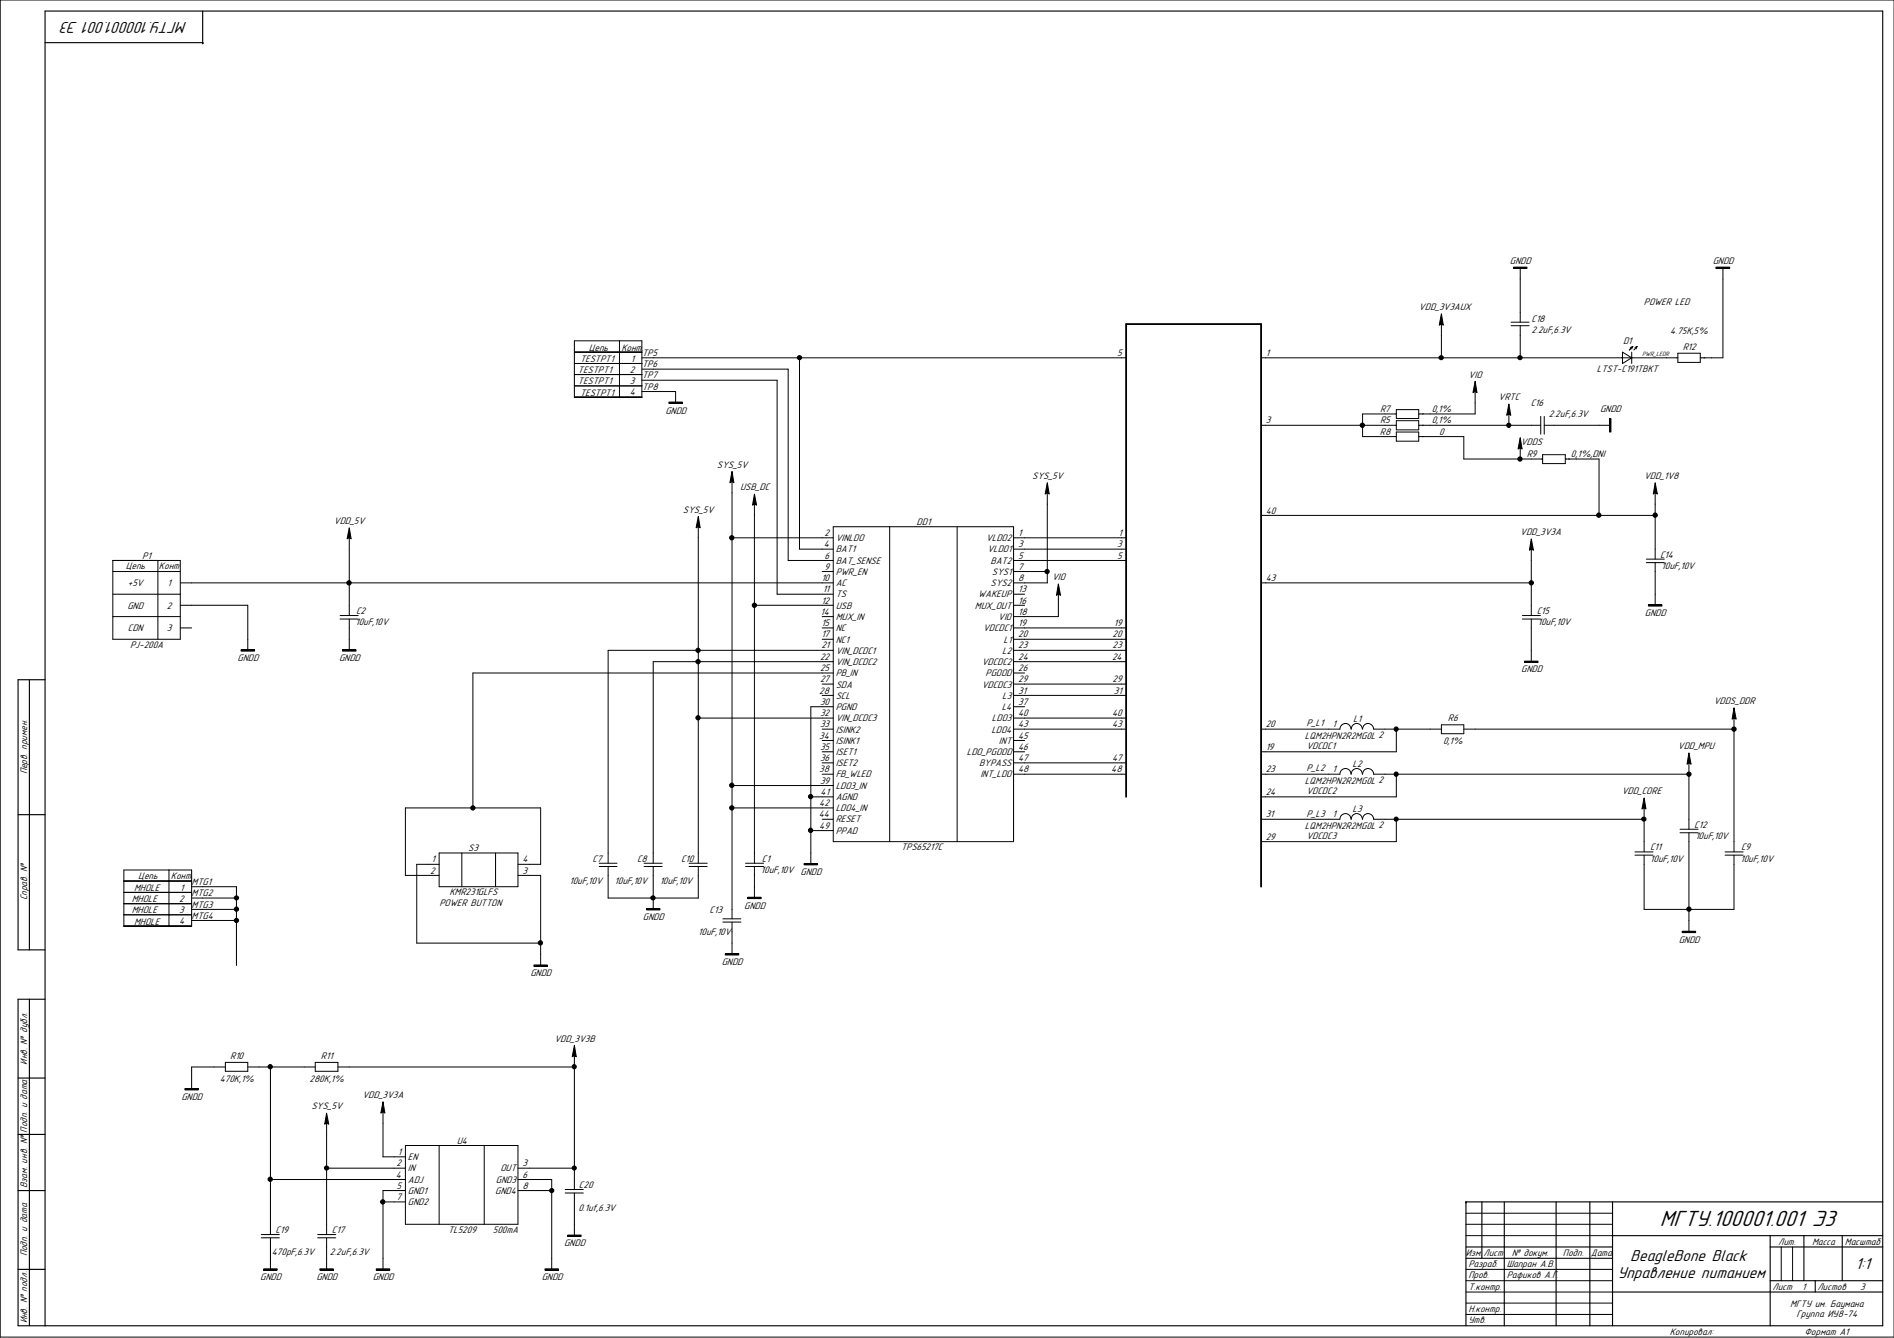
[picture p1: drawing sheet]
<svg xmlns="http://www.w3.org/2000/svg" width="297mm" height="210mm" viewBox="0 0 297 210" stroke-linecap="round" stroke-linejoin="round" font-family="sans-serif">
<g fill="none" stroke="#000" stroke-width=".18">
<path d="M7.1 6.7h24.7M31.8 6.7h.1M31.8 1.7v5M4.6 106.6v42.4M7.1 106.6h-4.3v42.4h4.3M2.8 127.8h4.3M4.6 156.8v51.2M7.1 156.8h-4.3v51.2h292.5v-206.3h-288.2v206.3M2.8 178h4.3M2.8 169.1h4.3M2.8 199.1h4.3M2.8 186.8h4.3"/>
<path d="M229.9 188.6h.1M229.9 188.6h65.4M229.9 188.6v19.4M229.9 195.6h23M229.9 197.4h23M232.4 188.6v8.8M235.9 188.6v19.4M244 188.6v19.4M249.3 188.6v19.4M252.9 188.6v19.4M252.9 193.8h42.4M277.6 195.6h17.7"/>
<path d="M277.6 193.8v14.2M282.9 193.8v7.1M288.9 193.8v7.1M252.9 202.7h42.4M277.6 200.9h17.7M284.7 200.9v1.8"/>
</g>
<g fill="none" stroke="#000" stroke-width=".16">
<path d="M0 0h297v209.8h-297zM90.1 55.2h10.6M90.1 53.5h10.6v8.8h-10.6zM90.1 57h10.6M90.1 58.8h10.6M97.2 53.5v8.8M100.7 56.1h75.9M100.7 57.9h22.9v30h7.1M100.7 59.6h21.2v33.6h8.8M125.4 56.1v30h5.3M197.8 56.1h65.3M226.1 49.2l.3 1.8-.3-.2-.4 .2z"/>
<path d="M226.1 50.8v5.3M231.3 59.8l.3 1.8-.3-.2-.3 .2zM237 51.1h2.8M237 50.5h2.8M237.4 41.9h2.1v.2h-2.1zM238.4 42v8.5M238.4 51.1v5M254.5 55.2l1.4 .9-1.4 .9zM255.9 55.2v1.8M256.1 54.4l-.6 .5M256.1 54.4l-.4 .1M256.1 54.4l-.2 .3"/>
<path d="M256.7 54.4l-.5 .5M256.7 54.4l-.3 .1M256.7 54.4l-.1 .3M263.1 55.4h3.6v1.5h-3.6zM269.1 41.9h2.2v.2h-2.2zM270.2 42v14.1h-3.5M90.1 60.5h10.6M100.7 61.4h5.3v1.8M104.9 63.1h2.1v.2h-2.1zM114.8 74l.3 1.7-.3-.1-.3 .1zM114.8 75.6v68.5M118.3 77.5l.4 1.7-.4-.1-.3 .1z"/>
<path d="M118.3 79.1v56.3M164.2 75.7l.3 1.8-.3-.2-.3 .2zM164.2 77.3v14.1h-5.2M197.8 66.7h21.2M219 64.3h3.5v1.4h-3.5zM219 66h3.5v1.4h-3.5zM219 67.8h3.5v1.4h-3.5zM219 64.9h-5.3v3.6h5.3M222.5 66.7h19.1M222.5 68.5h7.1v3.5h12.3M231.3 61.4v3.5h-8.8M236.6 63.4l.3 1.8-.3-.3-.3 .3z"/>
<path d="M236.6 64.9v1.8M238.4 68.7l.3 1.7-.3-.1-.3 .1zM238.4 70.3v1.7M241.6 65.3v2.8M241.9 71.3h3.6v1.4h-3.6zM242.2 66.7h10.3M242.2 65.3v2.8M245.5 72h5.3v8.9M252.4 65.7h.2v2.1h-.2zM259.6 75.7l.3 1.8-.3-.2-.3 .2zM259.6 77.3v10.4M17.7 87.9h10.6v12.4h-10.6z"/>
<path d="M17.7 89.7h10.6M17.7 93.2h10.6M17.7 96.7h10.6M24.8 87.9v12.4M28.3 91.4h102.4M28.3 95h10.6v7M28.3 98.5h1.8M53.3 97.1h2.9M53.3 96.6h2.9M54.8 82.8l.3 1.7-.3-.1-.4 .1zM54.8 84.4v12.2M54.8 97.1v4.9"/>
<path d="M109.5 81l.3 1.8-.3-.2-.3 .2zM109.5 82.6v52.8M114.8 84.4h15.9M118.3 95h12.4M128.9 89.7h1.8M128.9 96.7h1.8M128.9 98.5h1.8M130.7 82.6h28.3v49.4h-28.3zM139.5 82.6v49.4M150.1 82.6v49.4M159 84.4h17.6M159 86.1h17.6"/>
<path d="M159 87.9h17.6M159 89.7h5.2M159 93.2h1.7M159 95h1.7M159 98.5h17.6M166 91.6l.3 1.8-.3-.2-.3 .2zM166 93.2v3.5h-7M197.8 91.4h42.4M197.8 80.9h61.8M238.8 97.1h2.8M238.8 96.6h2.8M240.2 84.5l.3 1.8-.3-.2-.3 .2z"/>
<path d="M240.2 86.1v10.5M240.2 97.1v6.7M258.2 88.3h2.8M258.2 87.7h2.8M258.5 94.9h2.1v.2h-2.1zM259.6 88.3v6.7M37.8 101.9h2.1v.3h-2.1zM53.7 101.9h2.1v.3h-2.1zM109.5 112.6h21.2M128.9 100.3h1.8M128.9 107.3h1.8M128.9 109.1h1.8"/>
<path d="M128.9 114.4h1.8M128.9 116.2h1.8M128.9 117.9h1.8M128.9 119.7h1.8M130.7 102h-35.3v33.4M130.7 103.8h-28.3v31.6M130.7 105.6h-56.5v21.1M130.7 110.9h-3.5v24.7M159 100.3h17.6M159 102h17.6M159 103.8h17.6M159 105.6h1.7"/>
<path d="M159 107.3h17.6M159 109.1h17.6M159 110.9h1.7M159 112.6h17.6M159 114.4h17.6M159 116.2h1.7M159 117.9h1.7M159 119.7h17.6M197.8 114.4h12.3a.87 .87 0 0 1 .9-.9 .87 .87 0 0 1 .9 .9M211.9 114.4a.87 .87 0 0 1 .9-.9 .87 .87 0 0 1 .9 .9M213.7 114.4a.87 .87 0 0 1 .9-.9 .87 .87 0 0 1 .8 .9h10.7M219 114.4v3.5h-21.2"/>
<path d="M226.1 113.7h3.5v1.4h-3.5zM229.6 114.4h42.3M239.1 103.7h2.1v.2h-2.1zM264.9 118.1l.3 1.8-.3-.2-.3 .2zM264.9 119.7v10.4M271.9 111l.4 1.8-.4-.2-.3 .2zM271.9 112.6v21M19.4 136.5h10.7v8.8h-10.7zM19.4 138.2h10.7M19.4 140h10.7M26.5 136.5v8.8M30.1 139.1h7v12.4"/>
<path d="M68.9 133.8h12.3v5.3h-12.3zM68.9 135.6h-3.5v12.4h19.4M72.4 133.8v5.3M77.7 133.8v5.3M81.2 135.6h3.6v-8.9h-21.2v10.6h5.3M81.2 137.3h3.6v14.2M94 135.9h2.8M94 135.4h2.8M95.4 135.9v5h14.1v-5M101 135.9h2.8M101 135.4h2.8M102.4 135.9v6.8"/>
<path d="M108.1 135.9h2.8M108.1 135.4h2.8M114.8 123.2h15.9M114.8 126.7h15.9M116.9 135.9h2.9M116.9 135.4h2.9M118.3 135.9v5M126.1 135.5h2.1v.2h-2.1zM127.2 125h3.5M127.2 130.3h3.5M128.9 121.5h1.8M128.9 128.5h1.8"/>
<path d="M159 121.5h17.6M197.8 121.5h12.3a.87 .87 0 0 1 .9-.9 .87 .87 0 0 1 .9 .9M197.8 128.5h12.3a.87 .87 0 0 1 .9-.9 .87 .87 0 0 1 .9 .9M211.9 121.5a.87 .87 0 0 1 .9-.9 .87 .87 0 0 1 .9 .9M211.9 128.5a.87 .87 0 0 1 .9-.9 .87 .87 0 0 1 .9 .9M213.7 121.5a.87 .87 0 0 1 .9-.9 .87 .87 0 0 1 .8 .9h49.5M213.7 128.5a.87 .87 0 0 1 .9-.9 .87 .87 0 0 1 .8 .9h42.4M219 128.5v3.5h-21.2M219 121.5v3.5h-21.2M256.4 134.2h2.8M256.4 133.6h2.8M257.8 125.2l.3 1.7-.3-.2-.3 .2z"/>
<path d="M257.8 134.2v8.5h14.1v-8.5M257.8 126.7v6.9M263.5 130.6h2.8M263.5 130.1h2.8M264.9 130.6v15.6M270.5 134.2h2.9M270.5 133.6h2.9M19.4 141.8h10.7M19.4 143.5h10.7M30.1 140.9h7M30.1 142.7h7M30.1 144.4h7"/>
<path d="M83.7 151.4h2.1v.2h-2.1zM101.4 142.5h2.1v.2h-2.1zM113.4 144.7h2.8M113.4 144.1h2.8M113.7 149.6h2.2v.2h-2.2zM114.8 144.7v5M117.3 140.8h2.1v.2h-2.1zM263.8 146.1h2.1v.2h-2.1zM29 170.8h2.1v.2h-2.1zM35.3 166.7h3.6v1.4h-3.6zM35.3 167.4h-5.2v3.5M38.9 167.4h10.5"/>
<path d="M42.4 167.4v26.3M49.4 166.7h3.6v1.4h-3.6zM51.2 174.6l.4 1.8-.4-.2-.3 .2zM51.2 176.2v17.5M53 167.4h37.1M60.1 172.8l.3 1.8-.3-.2-.4 .2zM60.1 174.4v7.1h3.5M63.6 179.7h17.6v12.4h-17.6zM68.9 179.7v12.4M75.9 179.7v12.4M90.1 164l.3 1.8-.3-.2-.4 .2zM90.1 165.6v21"/>
<path d="M41 194.2h2.8M41 193.7h2.8M41.4 199.1h2.1v.2h-2.1zM42.4 185h21.2M42.4 194.2v4.9M49.8 194.2h2.9M49.8 193.7h2.9M50.2 199.1h2.1v.2h-2.1zM51.2 183.3h12.4M51.2 194.2v4.9M59 199.1h2.1v.2h-2.1zM60.1 188.6h3.5"/>
<path d="M63.6 186.8h-3.5v12.3M81.2 183.3h8.9M81.2 185h5.3v14.1M81.2 186.8h5.3M85.5 199.1h2.1v.2h-2.1zM88.6 187.2h2.9M88.6 186.6h2.9M89 193.8h2.1v.2h-2.1zM90.1 187.2v6.6M229.9 190.3h23M229.9 192.1h23M229.9 193.8h23"/>
<path d="M229.9 199.1h23M279.4 195.6v5.3M281.1 195.6v5.3M229.9 200.9h23M229.9 202.7h23M229.9 204.4h23M229.9 206.2h23"/>
<circle cx="125.4" cy="56.1" r=".33"/>
<circle cx="226" cy="56.1" r=".33"/>
<circle cx="238.4" cy="56.1" r=".33"/>
<circle cx="213.7" cy="66.7" r=".34"/>
<circle cx="236.6" cy="66.7" r=".33"/>
<circle cx="238.4" cy="72" r=".34"/>
<circle cx="54.7" cy="91.4" r=".34"/>
<circle cx="114.8" cy="84.4" r=".34"/>
<circle cx="118.3" cy="95" r=".34"/>
<circle cx="164.2" cy="89.7" r=".33"/>
<circle cx="240.2" cy="91.4" r=".34"/>
<circle cx="250.7" cy="80.8" r=".34"/>
<circle cx="259.6" cy="80.8" r=".34"/>
<circle cx="109.5" cy="103.8" r=".34"/>
<circle cx="109.5" cy="102" r=".33"/>
<circle cx="109.5" cy="112.6" r=".33"/>
<circle cx="219" cy="114.4" r=".33"/>
<circle cx="271.9" cy="114.4" r=".34"/>
<circle cx="74.2" cy="126.7" r=".34"/>
<circle cx="114.8" cy="123.2" r=".34"/>
<circle cx="114.8" cy="126.7" r=".34"/>
<circle cx="127.1" cy="130.3" r=".34"/>
<circle cx="127.1" cy="125" r=".33"/>
<circle cx="219" cy="121.4" r=".33"/>
<circle cx="219" cy="128.5" r=".32"/>
<circle cx="257.8" cy="128.5" r=".33"/>
<circle cx="264.9" cy="121.4" r=".34"/>
<circle cx="37.1" cy="142.6" r=".34"/>
<circle cx="37.1" cy="144.4" r=".33"/>
<circle cx="37.1" cy="140.9" r=".33"/>
<circle cx="84.8" cy="147.9" r=".34"/>
<circle cx="102.4" cy="140.9" r=".33"/>
<circle cx="264.9" cy="142.6" r=".34"/>
<circle cx="42.4" cy="167.3" r=".33"/>
<circle cx="90" cy="167.3" r=".33"/>
<circle cx="42.4" cy="185" r=".34"/>
<circle cx="51.2" cy="183.2" r=".33"/>
<circle cx="60" cy="188.5" r=".34"/>
<circle cx="86.5" cy="186.8" r=".33"/>
<circle cx="90.1" cy="183.2" r=".32"/>
</g>
<g fill="#000">
<path d="M226.1 49.2l.3 1.8-.3-.2-.4 .2z" fill-rule="evenodd"/>
<path d="M114.8 74l.3 1.7-.3-.1-.3 .1z" fill-rule="evenodd"/>
<path d="M118.3 77.5l.4 1.7-.4-.1-.3 .1z" fill-rule="evenodd"/>
<path d="M164.2 75.7l.3 1.8-.3-.2-.3 .2z" fill-rule="evenodd"/>
<path d="M231.3 59.8l.3 1.8-.3-.2-.3 .2z" fill-rule="evenodd"/>
<path d="M236.6 63.4l.3 1.8-.3-.3-.3 .3z" fill-rule="evenodd"/>
<path d="M238.4 68.7l.3 1.7-.3-.1-.3 .1z" fill-rule="evenodd"/>
<path d="M259.6 75.7l.3 1.8-.3-.2-.3 .2z" fill-rule="evenodd"/>
<path d="M54.8 82.8l.3 1.7-.3-.1-.4 .1z" fill-rule="evenodd"/>
<path d="M109.5 81l.3 1.8-.3-.2-.3 .2z" fill-rule="evenodd"/>
<path d="M166 91.6l.3 1.8-.3-.2-.3 .2z" fill-rule="evenodd"/>
<path d="M240.2 84.5l.3 1.8-.3-.2-.3 .2z" fill-rule="evenodd"/>
<path d="M264.9 118.1l.3 1.8-.3-.2-.3 .2z" fill-rule="evenodd"/>
<path d="M271.9 111l.4 1.8-.4-.2-.3 .2z" fill-rule="evenodd"/>
<path d="M257.8 125.2l.3 1.7-.3-.2-.3 .2z" fill-rule="evenodd"/>
<path d="M51.2 174.6l.4 1.8-.4-.2-.3 .2z" fill-rule="evenodd"/>
<path d="M60.1 172.8l.3 1.8-.3-.2-.4 .2z" fill-rule="evenodd"/>
<path d="M90.1 164l.3 1.8-.3-.2-.4 .2z" fill-rule="evenodd"/>
<circle cx="125.4" cy="56.1" r=".33"/>
<circle cx="226" cy="56.1" r=".33"/>
<circle cx="238.4" cy="56.1" r=".33"/>
<circle cx="213.7" cy="66.7" r=".34"/>
<circle cx="236.6" cy="66.7" r=".33"/>
<circle cx="238.4" cy="72" r=".34"/>
<circle cx="54.7" cy="91.4" r=".34"/>
<circle cx="114.8" cy="84.4" r=".34"/>
<circle cx="118.3" cy="95" r=".34"/>
<circle cx="164.2" cy="89.7" r=".33"/>
<circle cx="240.2" cy="91.4" r=".34"/>
<circle cx="250.7" cy="80.8" r=".34"/>
<circle cx="259.6" cy="80.8" r=".34"/>
<circle cx="109.5" cy="103.8" r=".34"/>
<circle cx="109.5" cy="102" r=".33"/>
<circle cx="109.5" cy="112.6" r=".33"/>
<circle cx="219" cy="114.4" r=".33"/>
<circle cx="271.9" cy="114.4" r=".34"/>
<circle cx="74.2" cy="126.7" r=".34"/>
<circle cx="114.8" cy="123.2" r=".34"/>
<circle cx="114.8" cy="126.7" r=".34"/>
<circle cx="127.1" cy="130.3" r=".34"/>
<circle cx="127.1" cy="125" r=".33"/>
<circle cx="219" cy="121.4" r=".33"/>
<circle cx="219" cy="128.5" r=".32"/>
<circle cx="257.8" cy="128.5" r=".33"/>
<circle cx="264.9" cy="121.4" r=".34"/>
<circle cx="37.1" cy="142.6" r=".34"/>
<circle cx="37.1" cy="144.4" r=".33"/>
<circle cx="37.1" cy="140.9" r=".33"/>
<circle cx="84.8" cy="147.9" r=".34"/>
<circle cx="102.4" cy="140.9" r=".33"/>
<circle cx="264.9" cy="142.6" r=".34"/>
<circle cx="42.4" cy="167.3" r=".33"/>
<circle cx="90" cy="167.3" r=".33"/>
<circle cx="42.4" cy="185" r=".34"/>
<circle cx="51.2" cy="183.2" r=".33"/>
<circle cx="60" cy="188.5" r=".34"/>
<circle cx="86.5" cy="186.8" r=".33"/>
<circle cx="90.1" cy="183.2" r=".32"/>
</g>
<g fill="none" stroke="#000" stroke-width=".21">
<path d="M237.4 42h2.1M269.1 42h2.2M104.9 63.2h2.1M252.5 65.7v2.1M258.5 95h2.1M37.8 102h2.1M53.7 102h2.1M239.1 103.8h2.1M126.1 135.6h2.1M83.7 151.5h2.1M101.4 142.6h2.1M113.7 149.7h2.2"/>
<path d="M117.3 140.9h2.1M263.8 146.2h2.1M29 170.9h2.1M41.4 199.2h2.1M50.2 199.2h2.1M59 199.2h2.1M85.5 199.2h2.1M89 193.9h2.1"/>
</g>
<path d="M176.6 125v-74.2h21.2v88.3" fill="none" stroke="#000" stroke-width=".28"/>
<text font-size="3.6" x="260.3" y="192.4">МГТУ.100001.001 Э3</text>
<g font-size="2.6">
<text x="29.3" y="3.4" transform="rotate(180 29.3 3.4)">МГТУ.100001.001 Э3</text>
<text x="255.6" y="197.8">BeagleBone Black</text>
<text x="253.7" y="200.5">Управление питанием</text>
<text x="291" y="199.1">1:1</text>
</g>
<g font-size="1.6">
<text x="236.8" y="41.4">GNDD</text>
<text x="268.6" y="41.4">GNDD</text>
<text x="257.8" y="47.8">POWER LED</text>
<text x="222.5" y="48.6">VDD_3V3AUX</text>
<text x="240.2" y="52.2">2.2uF,6.3V</text>
<text x="240.2" y="50.5">C18</text>
<text x="262" y="52.3">4.75K,5%</text>
<text x="90.6" y="58.5">TESTPT1</text>
<text x="91" y="56.8">TESTPT1</text>
<text x="92.3" y="55">Цепь</text>
<text x="97.4" y="55">Конт.</text>
<text x="98.8" y="58.5">2</text>
<text x="98.9" y="56.7">1</text>
<text x="100.7" y="57.6">TP6</text>
<text x="100.7" y="59.4">TP7</text>
<text x="100.7" y="55.8">TP5</text>
<text x="175.2" y="55.8">5</text>
<text x="198.5" y="55.8">1</text>
<text x="230.3" y="59.2">VIO</text>
<text x="250.4" y="58.4">LTST-C191TBKT</text>
<text x="254.5" y="54">D1</text>
<text x="263.9" y="54.9">R12</text>
<text x="90.6" y="60.3">TESTPT1</text>
<text x="91" y="62.1">TESTPT1</text>
<text x="98.8" y="60.2">3</text>
<text x="98.8" y="62">4</text>
<text x="100.7" y="61.1">TP8</text>
<text x="104.3" y="64.9">GNDD</text>
<text x="216.4" y="64.7">R7</text>
<text x="224.5" y="64.7">0,1%</text>
<text x="235" y="62.7">VRTC</text>
<text x="240.1" y="63.7">C16</text>
<text x="242.9" y="65.5">2.2uF,6.3V</text>
<text x="250.9" y="64.7">GNDD</text>
<text x="198.5" y="66.4">3</text>
<text x="216.4" y="68.2">R8</text>
<text x="216.4" y="66.4">R5</text>
<text x="224.5" y="66.4">0,1%</text>
<text x="225.7" y="68.2">0</text>
<text x="238.5" y="69.8">VDDS</text>
<text x="239.4" y="71.7">R9</text>
<text x="246.4" y="71.7">0,1%,DNI</text>
<text x="112.4" y="73.4">SYS_5V</text>
<text x="116.1" y="76.9">USB_DC</text>
<text x="161.9" y="75.1">SYS_5V</text>
<text x="257.8" y="75.1">VDD_1V8</text>
<text x="52.4" y="82.2">VDD_5V</text>
<text x="107.1" y="80.4">SYS_5V</text>
<text x="143.8" y="82.3">DD1</text>
<text x="198.5" y="80.6">40</text>
<text x="238.4" y="83.9">VDD_3V3A</text>
<text x="19.7" y="89.2">Цепь</text>
<text x="22.3" y="87.6">P1</text>
<text x="24.9" y="89.2">Конт</text>
<text x="129.2" y="85.9">4</text>
<text x="129.3" y="84.1">2</text>
<text x="129.3" y="87.6">6</text>
<text x="129.3" y="89.4">9</text>
<text x="131.1" y="86.7">BAT1</text>
<text x="131.1" y="84.9">VINLDO</text>
<text x="131.1" y="88.4">BAT_SENSE</text>
<text x="154.6" y="84.9">VLDO2</text>
<text x="154.9" y="86.7">VLDO1</text>
<text x="155.4" y="88.4">BAT2</text>
<text x="159.7" y="84.1">1</text>
<text x="159.7" y="85.9">3</text>
<text x="159.7" y="87.6">5</text>
<text x="159.7" y="89.4">7</text>
<text x="175.2" y="85.9">3</text>
<text x="175.2" y="87.6">5</text>
<text x="175.4" y="84.1">1</text>
<text x="260.3" y="87.5">C14</text>
<text x="260.6" y="89.2">10uF,10V</text>
<text x="20" y="95.5">GND</text>
<text x="20.1" y="91.9">+5V</text>
<text x="26.2" y="95.5">2</text>
<text x="26.3" y="91.9">1</text>
<text x="128.8" y="91.1">10</text>
<text x="128.8" y="94.7">12</text>
<text x="129" y="92.9">11</text>
<text x="131.1" y="91.9">AC</text>
<text x="131.1" y="95.5">USB</text>
<text x="131.1" y="90.2">PWR_EN</text>
<text x="131.1" y="93.7">TS</text>
<text x="152.9" y="95.5">MUX_OUT</text>
<text x="153.4" y="93.7">WAKEUP</text>
<text x="155.4" y="91.9">SYS2</text>
<text x="155.6" y="90.2">SYS1</text>
<text x="159.7" y="91.1">8</text>
<text x="159.7" y="92.9">13</text>
<text x="159.7" y="94.7">16</text>
<text x="165" y="91">VIO</text>
<text x="198.5" y="91.1">43</text>
<text x="20.1" y="99">CDN</text>
<text x="20.4" y="101.6">PJ-200A</text>
<text x="26.2" y="99">3</text>
<text x="55.7" y="98.1">10uF,10V</text>
<text x="55.8" y="96.3">C2</text>
<text x="128.7" y="96.4">14</text>
<text x="128.8" y="98.2">15</text>
<text x="128.8" y="100">17</text>
<text x="128.8" y="101.7">21</text>
<text x="131.1" y="97.2">MUX_IN</text>
<text x="131.1" y="99">NC</text>
<text x="131.1" y="100.8">NC1</text>
<text x="154.2" y="99">VDCDC1</text>
<text x="156.5" y="97.2">VIO</text>
<text x="157.4" y="100.8">L1</text>
<text x="159.7" y="96.4">18</text>
<text x="159.7" y="98.2">19</text>
<text x="159.7" y="100">20</text>
<text x="159.7" y="101.7">23</text>
<text x="174.5" y="100">20</text>
<text x="174.5" y="101.7">23</text>
<text x="174.7" y="98.2">19</text>
<text x="241" y="96.3">C15</text>
<text x="241.2" y="98.1">10uF,10V</text>
<text x="258" y="96.6">GNDD</text>
<text x="37.3" y="103.7">GNDD</text>
<text x="53.2" y="103.7">GNDD</text>
<text x="128.6" y="103.5">22</text>
<text x="128.6" y="105.3">25</text>
<text x="128.6" y="107.1">27</text>
<text x="131.1" y="104.3">VIN_DCDC2</text>
<text x="131.1" y="106.1">PB_IN</text>
<text x="131.1" y="107.9">SDA</text>
<text x="131.1" y="102.6">VIN_DCDC1</text>
<text x="154" y="104.3">VDCDC2</text>
<text x="154" y="107.9">VDCDC3</text>
<text x="154.6" y="106.1">PGOOD</text>
<text x="157.2" y="102.6">L2</text>
<text x="159.7" y="103.5">24</text>
<text x="159.7" y="105.3">26</text>
<text x="159.7" y="107.1">29</text>
<text x="174.4" y="103.5">24</text>
<text x="174.5" y="107.1">29</text>
<text x="238.6" y="105.5">GNDD</text>
<text x="128.5" y="108.8">28</text>
<text x="128.6" y="110.6">30</text>
<text x="128.6" y="112.4">32</text>
<text x="131.1" y="111.4">PGND</text>
<text x="131.1" y="113.2">VIN_DCDC3</text>
<text x="131.1" y="109.6">SCL</text>
<text x="155.6" y="113.2">LDO3</text>
<text x="157.1" y="111.4">L4</text>
<text x="157.2" y="109.6">L3</text>
<text x="159.7" y="108.8">31</text>
<text x="159.7" y="110.6">37</text>
<text x="159.7" y="112.4">40</text>
<text x="174.4" y="112.4">40</text>
<text x="174.7" y="108.8">31</text>
<text x="204.9" y="114">P_L1</text>
<text x="212.2" y="113.2">L1</text>
<text x="227.1" y="113.2">R6</text>
<text x="268.8" y="110.4">VDDS_DDR</text>
<text x="128.5" y="115.9">34</text>
<text x="128.6" y="114.1">33</text>
<text x="128.6" y="117.6">35</text>
<text x="128.6" y="119.4">36</text>
<text x="131.1" y="114.9">ISINK2</text>
<text x="131.1" y="118.4">ISET1</text>
<text x="131.1" y="116.7">ISINK1</text>
<text x="151.6" y="118.4">LDO_PGOOD</text>
<text x="155.5" y="114.9">LDO4</text>
<text x="156.7" y="116.7">INT</text>
<text x="159.7" y="114.1">43</text>
<text x="159.7" y="115.9">45</text>
<text x="159.7" y="117.6">46</text>
<text x="159.7" y="119.4">47</text>
<text x="174.4" y="114.1">43</text>
<text x="174.4" y="119.4">47</text>
<text x="198.5" y="117.6">19</text>
<text x="198.5" y="114.1">20</text>
<text x="204.6" y="115.9">LQM2HPN2R2MG0L 2</text>
<text x="204.9" y="117.5">VDCDC1</text>
<text x="209" y="114.1">1</text>
<text x="226.3" y="116.7">0,1%</text>
<text x="263.1" y="117.5">VDD_MPU</text>
<text x="4.3" y="121.5" transform="rotate(-90 4.3 121.5)">Перв. примен.</text>
<text x="128.5" y="121.2">38</text>
<text x="128.6" y="122.9">39</text>
<text x="128.7" y="124.7">41</text>
<text x="131.1" y="120.2">ISET2</text>
<text x="131.1" y="123.7">LDO3_IN</text>
<text x="131.1" y="125.5">AGND</text>
<text x="131.1" y="122">FB_WLED</text>
<text x="153.5" y="120.2">BYPASS</text>
<text x="153.8" y="122">INT_LDO</text>
<text x="159.7" y="121.2">48</text>
<text x="174.3" y="121.2">48</text>
<text x="198.5" y="121.2">23</text>
<text x="198.5" y="124.7">24</text>
<text x="204.6" y="122.9">LQM2HPN2R2MG0L 2</text>
<text x="204.9" y="121">P_L2</text>
<text x="204.9" y="124.5">VDCDC2</text>
<text x="209" y="121.2">1</text>
<text x="212.1" y="120.3">L2</text>
<text x="254.3" y="124.5">VDD_CORE</text>
<text x="128.4" y="128.2">44</text>
<text x="128.5" y="126.4">42</text>
<text x="128.5" y="130">49</text>
<text x="131.1" y="129">RESET</text>
<text x="131.1" y="127.3">LDO4_IN</text>
<text x="131.1" y="130.8">PPAD</text>
<text x="198.5" y="128.2">31</text>
<text x="198.5" y="131.7">29</text>
<text x="204.6" y="130">LQM2HPN2R2MG0L 2</text>
<text x="204.9" y="131.6">VDCDC3</text>
<text x="204.9" y="128.1">P_L3</text>
<text x="209" y="128.2">1</text>
<text x="212.1" y="127.3">L3</text>
<text x="265.7" y="129.8">C12</text>
<text x="265.9" y="131.6">10uF,10V</text>
<text x="21.7" y="138">Цепь</text>
<text x="26.8" y="138">Конт.</text>
<text x="67.5" y="137.1">2</text>
<text x="67.7" y="135.3">1</text>
<text x="73.4" y="133.5">S3</text>
<text x="82" y="137.1">3</text>
<text x="82" y="135.3">4</text>
<text x="92.9" y="135.2">C7</text>
<text x="99.9" y="135.2">C8</text>
<text x="106.8" y="135.2">C10</text>
<text x="119.3" y="136.9">10uF,10V</text>
<text x="119.5" y="135.2">C1</text>
<text x="125.6" y="137.3">GNDD</text>
<text x="141.3" y="133.4">TPS65217C</text>
<text x="258.8" y="133.4">C11</text>
<text x="258.8" y="135.2">10uF,10V</text>
<text x="273" y="135.2">10uF,10V</text>
<text x="273" y="133.4">C9</text>
<text x="4.3" y="141.3" transform="rotate(-90 4.3 141.3)">Справ. №</text>
<text x="20.7" y="141.5">MHOLE</text>
<text x="20.7" y="143.3">MHOLE</text>
<text x="21" y="139.7">MHOLE</text>
<text x="28.1" y="141.5">2</text>
<text x="28.1" y="143.3">3</text>
<text x="28.3" y="139.7">1</text>
<text x="30.1" y="138.8">MTG1</text>
<text x="30.1" y="140.6">MTG2</text>
<text x="30.1" y="142.4">MTG3</text>
<text x="68.9" y="142.2">POWER BUTTON</text>
<text x="70.5" y="140.5">KMR231GLFS</text>
<text x="89.3" y="138.7">10uF,10V</text>
<text x="96.4" y="138.7">10uF,10V</text>
<text x="103.5" y="138.7">10uF,10V</text>
<text x="111.3" y="143.2">C13</text>
<text x="116.7" y="142.6">GNDD</text>
<text x="21" y="145">MHOLE</text>
<text x="28.1" y="145">4</text>
<text x="30.1" y="144.1">MTG4</text>
<text x="100.8" y="144.3">GNDD</text>
<text x="109.5" y="146.7">10uF,10V</text>
<text x="263.3" y="147.9">GNDD</text>
<text x="83.2" y="153.2">GNDD</text>
<text x="113.2" y="151.4">GNDD</text>
<text x="4.3" y="167" transform="rotate(-90 4.3 167)">Инв. № дубл.</text>
<text x="36.1" y="166.1">R10</text>
<text x="50.3" y="166.1">R11</text>
<text x="86.9" y="163.4">VDD_3V3B</text>
<text x="28.4" y="172.6">GNDD</text>
<text x="34.5" y="169.7">470K,1%</text>
<text x="48.6" y="169.7">280K,1%</text>
<text x="48.8" y="174">SYS_5V</text>
<text x="56.9" y="172.2">VDD_3V3A</text>
<text x="71.6" y="179.5">U4</text>
<text x="62.1" y="184.7">4</text>
<text x="62.2" y="183">2</text>
<text x="62.4" y="181.2">1</text>
<text x="64" y="182">EN</text>
<text x="64" y="183.8">IN</text>
<text x="64" y="185.5">ADJ</text>
<text x="77.8" y="185.5">GND3</text>
<text x="78.5" y="183.8">OUT</text>
<text x="82" y="183">3</text>
<text x="82" y="184.7">6</text>
<text x="4.3" y="186.4" transform="rotate(-90 4.3 186.4)">Взам. инв. № Подп. и дата</text>
<text x="62.2" y="186.5">5</text>
<text x="62.2" y="188.3">7</text>
<text x="64" y="187.3">GND1</text>
<text x="64" y="189.1">GND2</text>
<text x="77.7" y="187.3">GND4</text>
<text x="82" y="186.5">8</text>
<text x="90.7" y="189.9">0.1uf,6.3V</text>
<text x="90.8" y="186.4">C20</text>
<text x="4.3" y="197.1" transform="rotate(-90 4.3 197.1)">Подп. и дата</text>
<text x="42.6" y="196.9">470pF,6.3V</text>
<text x="43.2" y="193.5">C19</text>
<text x="51.7" y="196.9">2.2uF,6.3V</text>
<text x="52.1" y="193.4">C17</text>
<text x="70.3" y="193.4">TL5209</text>
<text x="77.3" y="193.4">500mA</text>
<text x="88.5" y="195.5">GNDD</text>
<text x="229.9" y="197">Изм.Лист</text>
<text x="237.1" y="197">№ докум.</text>
<text x="245.1" y="197">Подп.</text>
<text x="249.5" y="197">Дата</text>
<text x="278.9" y="195.2">Лит.</text>
<text x="284.2" y="195.2">Масса</text>
<text x="289.3" y="195.2">Масштаб</text>
<text x="40.8" y="200.8">GNDD</text>
<text x="49.6" y="200.8">GNDD</text>
<text x="58.5" y="200.8">GNDD</text>
<text x="85" y="200.8">GNDD</text>
<text x="230.3" y="198.8">Разраб.</text>
<text x="230.3" y="200.5">Пров.</text>
<text x="230.3" y="202.3">Т.контр.</text>
<text x="236.3" y="198.8">Шапран А.В.</text>
<text x="236.3" y="200.5">Рафиков А.Г.</text>
<text x="278" y="202.3">Лист</text>
<text x="282.7" y="202.3">1</text>
<text x="285" y="202.3">Листов</text>
<text x="291.8" y="202.3">3</text>
<text x="4.3" y="207.6" transform="rotate(-90 4.3 207.6)">Инв. № подл.</text>
<text x="230.3" y="205.9">Н.контр.</text>
<text x="230.3" y="207.6">Утв.</text>
<text x="261.9" y="209.4">Копировал:</text>
<text x="280.8" y="205">МГТУ им. Баумана</text>
<text x="281.7" y="206.7">Группа ИУ8-74</text>
<text x="283" y="209.4">Формат А1</text>
</g>
<text font-size="1" x="257.6" y="55.9">PWR_LEDR</text>
</svg>
